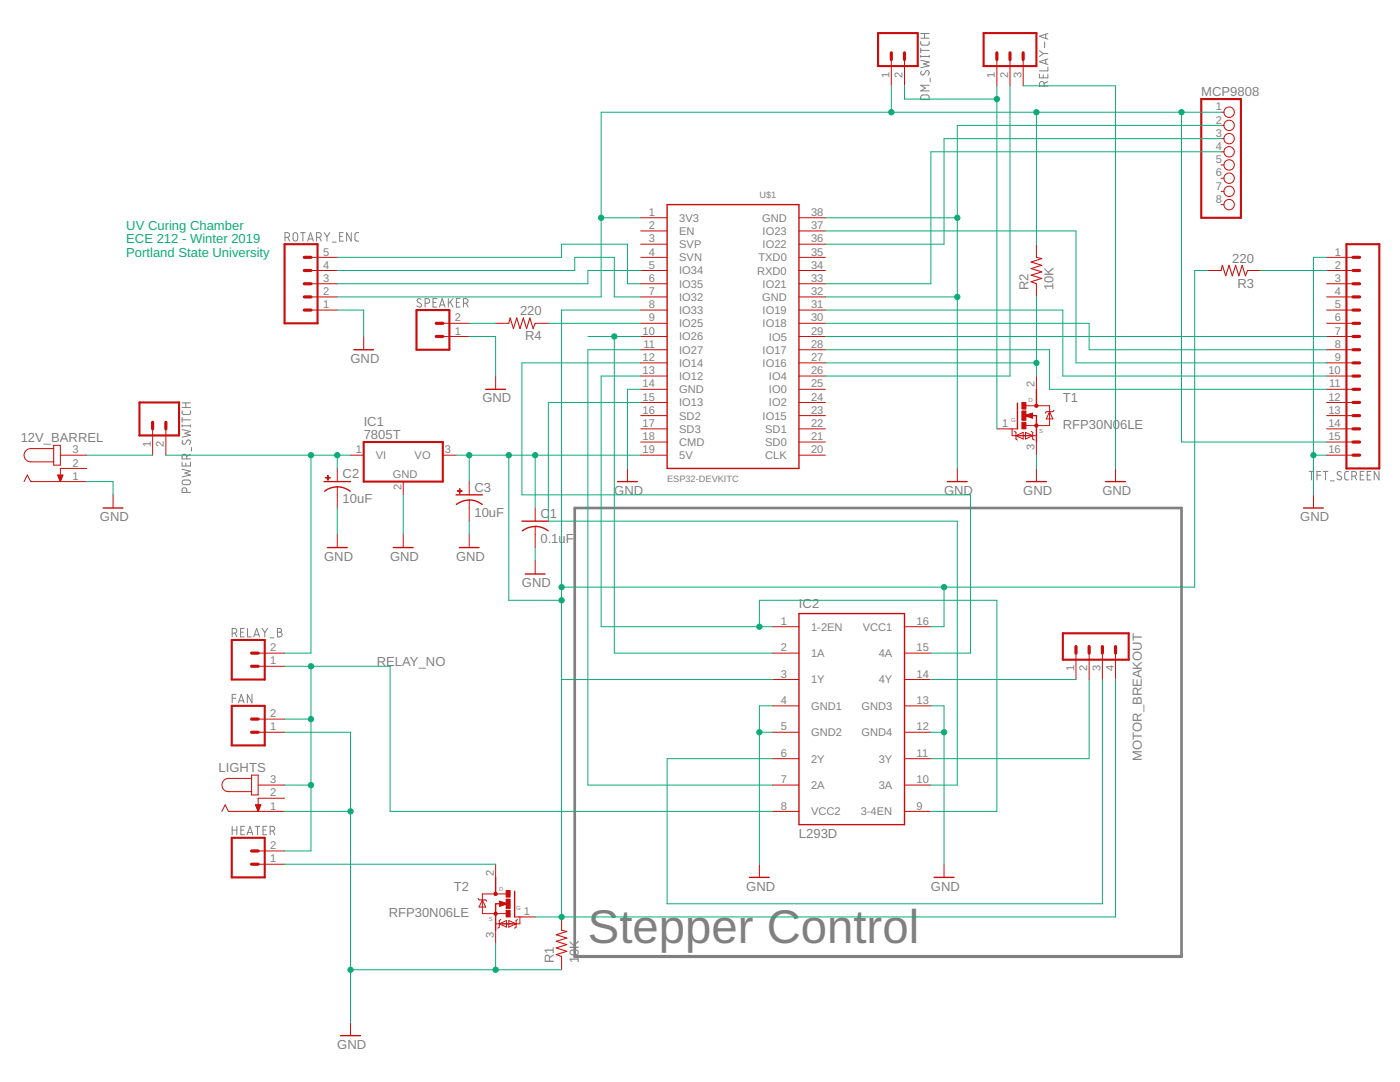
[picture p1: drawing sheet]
<svg xmlns="http://www.w3.org/2000/svg" width="279mm" height="216mm" viewBox="0 0 279 216" stroke-linecap="round" stroke-linejoin="round" font-family="sans-serif">
<path d="M114.7 190.9v-89.5h121.1v89.5" fill="none" stroke="#808080" stroke-width=".53"/>
<path d="M114.7 190.9h121.1" fill="none" stroke="#808080" stroke-width=".63"/>
<g fill="none" stroke="#808080" stroke-width=".2">
<path d="M183.7 8.3l.1 .5 .3 .2h1.1l.2-.3v-.4M183.7 9.6v.9M183.7 11.1v.3M183.7 12l1.7 .4-1.1 .4 1.1 .3-1.7 .4M183.7 11.3h1.7M183.7 10.1h1.7M183.7 7.6h1.7M183.7 6.7h1.7M183.9 19.1l1.2-.1 .3 .2v.7h-1.7zM183.9 14.2a.42 .42 0 0 0-.1 .6 .42 .42 0 0 0 .6 .1l.3-.6a.43 .43 0 0 1 .7-.1 .43 .43 0 0 1-.1 .7l-.1 .1M184.5 6.7v.9M185.4 11.1v.3"/>
<path d="M185.4 17h-1.7l1 .6-1 .5h1.7M185.6 15.6v.7M207.4 14.8v.7h1.7v-.7M207.4 10.1l.8 .6M208.2 15v.5M208.2 10.7l-.8 .6M208.2 10.7h.9M208.4 17.2v-.5a.48 .48 0 0 0-.5-.4 .48 .48 0 0 0-.5 .4v.5h1.7M208.5 8.4v1.1M208.7 6.8v.9M208.7 11.9v.8M209.1 16.3l-.7 .3"/>
<path d="M209.1 13.4v.7h-1.7M209.1 11.7l-1.7 .6 1.7 .6M209.1 6.7l-1.7 .5 1.7 .6M56.9 47.4h.4a.48 .48 0 0 0 .5-.5 .48 .48 0 0 0-.5-.5h-.4v1.7M57.4 47.4l.4 .7M58.6 46.6l.3-.2 .4 .2 .1 .3v.7a.47 .47 0 0 1-.5 .5 .47 .47 0 0 1-.4-.5zM60 46.4h.9M60.5 46.4v1.7M61.4 48.1l.6-1.7 .5 1.7M61.6 47.7h.8M63.2 47.4h.4a.48 .48 0 0 0 .5-.5 .48 .48 0 0 0-.5-.5h-.4v1.7M63.8 47.4l.3 .7"/>
<path d="M64.7 46.4l.6 .8M65.3 47.2v.9M65.8 46.4l-.5 .8M66.3 48.3h.8M67.8 47.2h.5M68.5 46.4h-.7v1.7h.7M70.1 46.4v1.7l-.9-1.7v1.7M71.6 46.4l-.5 .1-.3 .3 .1 1.1 .2 .2h.5M84 59.7l-.5-.1-.3 .4 .2 .3 .5 .3a.42 .42 0 0 1 .1 .6 .42 .42 0 0 1-.6 0l-.2-.2M87.2 59.6h-.8v1.7h.8M89.5 59.6v1.7M90.4 59.6l-.9 1"/>
<path d="M91.8 59.6h-.7v1.7h.7M84.8 60.5h.5a.47 .47 0 0 0 .5-.5 .47 .47 0 0 0-.5-.4h-.5v1.7M86.4 60.3h.6M87.7 61.3l.5-1.7 .6 1.7M87.8 60.9h.9M89.9 60.2l.5 1.1M91.1 60.3h.5M92.5 60.5h.5a.47 .47 0 0 0 .4-.5 .47 .47 0 0 0-.4-.4h-.5v1.7M93 60.5l.4 .8M36.3 82l.1 .5 .3 .2h1.1l.2-.2v-.5M36.3 83.3v.9M36.3 84.8v.4"/>
<path d="M36.3 92.2v.8h1.7v-.8M36.3 93.7l1.7 .3-1.1 .4 1.1 .4-1.7 .4M36.3 85.7l1.7 .4-1.1 .4 1.1 .3-1.7 .4M36.3 85h1.7M36.3 83.8h1.7M36.3 81.3h1.7M36.3 80.4h1.7M36.5 95.9l1-.1a.47 .47 0 0 1 .5 .4 .47 .47 0 0 1-.5 .5l-1-.1-.2-.4zM36.5 87.9l-.1 .5 .3 .3 .3-.1 .3-.6a.42 .42 0 0 1 .7-.1 .42 .42 0 0 1-.1 .7l-.1 .1M37.1 80.4v.9M37.1 92.4v.6M37.3 98.3v-.5a.47 .47 0 0 0-.5-.5 .47 .47 0 0 0-.5 .5v.5h1.7"/>
<path d="M37.3 91.6v-.5a.47 .47 0 0 0-.5-.5 .47 .47 0 0 0-.5 .5v.5h1.7M38 84.8v.4M38 90.6l-.7 .4M38.2 89.3v.7M261.3 94.1h.9M261.7 94.1v1.7M262.8 94.8h.8M263.6 94.1h-.8v1.7M264.1 94.1h.9M264.5 94.1v1.7M265.5 95.9h.8M267.7 94.2l-.5-.1-.3 .3 .1 .4 .6 .3a.42 .42 0 0 1 0 .6 .42 .42 0 0 1-.6 0l-.2-.2"/>
<path d="M269.1 94.1h-.5l-.2 .3 .1 1.3 .6 .1M269.8 95h.5a.48 .48 0 0 0 .4-.5 .48 .48 0 0 0-.4-.4h-.5v1.7M270.4 95l.3 .8M271.5 94.8h.5M272.2 94.1h-.7v1.7h.7M272.9 94.8h.5M273.6 94.1h-.7v1.7h.7M275.2 94.1v1.7l-.9-1.7v1.7M46.3 126.3h.5a.48 .48 0 0 0 .5-.4 .48 .48 0 0 0-.5-.5h-.5v1.7M46.3 139.3h.8M46.9 126.3l.4 .8M47.1 138.6h-.8v1.7"/>
<path d="M47.7 139.8h.9M48 126.2h.6M48.7 125.4h-.7v1.7h.7M49.4 125.4v1.7h.8M50.3 138.6v1.7l-.9-1.7v1.7M50.7 127.1l.5-1.7 .6 1.7M50.8 126.7h.8M52.3 125.4l.6 .8M52.9 126.2v.9M53.4 125.4l-.5 .8M53.9 127.3h.8M55.4 125.4h.4a.38 .38 0 0 1 .4 .4 .38 .38 0 0 1-.4 .4 .47 .47 0 0 1 .5 .4 .47 .47 0 0 1-.5 .5h-.4z"/>
<path d="M55.4 126.2h.4M47.6 140.3l.6-1.7 .5 1.7M46.3 164.9v1.7M46.3 165.6h1M47.3 164.9v1.7M48.1 165.6h.5M48.8 164.9h-.7v1.7h.7M49.3 166.6l.6-1.7 .5 1.7M49.5 166.1h.8M50.9 164.9h1M51.4 164.9v1.7M52.5 165.6h.6"/>
<path d="M53.2 164.9h-.7v1.7h.7M53.9 165.8h.5a.47 .47 0 0 0 .4-.4 .47 .47 0 0 0-.4-.5h-.5v1.7M54.5 165.8l.3 .8"/>
</g>
<g fill="none" stroke="#c90d0c" stroke-width=".2">
<path d="M177.9 11.9v5.2M180.5 11.9v5.2M198.9 11.9v5.2M201.6 11.9v5.2M204.2 11.9v5.2M243.7 22.4h.6M243.7 25h.6M243.7 27.7h.6M243.7 30.3h.6M243.7 32.9h.6M243.7 35.6h.6M243.7 38.2h.6"/>
<path d="M62.1 59.2h5.2M62.1 56.6h5.2M62.1 54h5.2M62.1 51.4h5.2M127.9 59.2h5.2M127.9 56.6h5.2M127.9 54h5.2M127.9 51.4h5.2M127.9 43.5h5.2M127.9 46.1h5.2M127.9 48.7h5.2M159.4 59.2h5.3"/>
<path d="M159.4 56.6h5.3M159.4 54h5.3M159.4 51.4h5.3M159.4 43.5h5.3M159.4 46.1h5.3M159.4 48.7h5.3M206.8 48.7v2.7M206.8 56.6v2.6M241.1 54h2.6M243.7 40.8h.6M249 54h2.6M264.8 59.2h5.2"/>
<path d="M264.8 56.6h5.2M264.8 54h5.2M264.8 51.4h5.2M62.1 61.9h5.2M72.6 67.1v2.7M88.4 64.5h5.2M88.4 67.1h5.2M98.9 75v2.7M98.9 64.5h2.6M106.8 64.5h2.6M127.9 61.9h5.2M127.9 64.5h5.2"/>
<path d="M127.9 67.1h5.2M127.9 69.8h5.2M127.9 72.4h5.2M127.9 75h5.2M127.9 77.7h5.2M159.4 61.9h5.3M159.4 64.5h5.3M159.4 67.1h5.3M159.4 69.8h5.3M159.4 72.4h5.3M159.4 75h5.3M159.4 77.7h5.3"/>
<path d="M206.8 75v2.7M264.8 61.9h5.2M264.8 64.5h5.2M264.8 67.1h5.2M264.8 69.8h5.2M264.8 72.4h5.2M264.8 75h5.2M264.8 77.7h5.2M4.8 96.1l.7-1.3 .6 1.3h11.2M10.7 89.5h-4.6a1.32 1.32 0 0 0-1.3 1.3 1.32 1.32 0 0 0 1.3 1.4h4.6M10.7 88.9h1.3v3.9h-1.3zM11.5 94.8h1.1l-.6 1.3z"/>
<path d="M11.5 94.9h1M11.6 95h.9M11.6 95.1h.8M11.7 95.2h.7M11.7 95.4h.6M11.8 95.5h.5M11.9 95.6h.3M11.9 95.7h.3M11.9 95.9h.2M12 96h.1M12 90.8h5.3M17.3 93.5h-5.3v2.6"/>
<path d="M22.6 98.7v2.7M30.5 85.6v5.2M33.1 85.6v5.2M67.3 93.5v2.6M67.3 97.2v4.2M70 90.8h2.6M80.5 96.1v2.6M88.4 90.8h2.6M93.6 96.1v2.6M93.6 99.8v4.2M125.2 93.5v2.6M127.9 90.8h5.2"/>
<path d="M127.9 85.6h5.2M127.9 80.3h5.2M127.9 82.9h5.2M127.9 88.2h5.2M159.4 90.8h5.3M159.4 85.6h5.3M159.4 80.3h5.3M159.4 82.9h5.3M159.4 88.2h5.3M191.1 93.5v2.6M198.9 85.6h4.2M202 85.6v1.3h4.8"/>
<path d="M202.5 86.1l.3 .2v1.3l.3 .2M202.8 86.9l1.4-.6v1.3zM204.5 82.9l1.6-.5v1.1zM204.7 86.3l1.4 .6-1.4 .7zM204.8 81h4.7v3.9h-4.8M205.8 86.1l.3 .2v1.3l.3 .2M205.9 82.7l-1.4 .2M206.8 80.8v.2M206.8 84.9v.1M206.8 88.2v2.6M206.8 93.5v2.6M209.5 82.1l.6 1.5h-1.3z"/>
<path d="M210.3 81.9l-.2 .2h-1.3l-.2 .3M222.6 93.5v2.6M262.1 98.7v2.7M264.8 90.8h5.2M264.8 85.6h5.2M264.8 80.3h5.2M264.8 82.9h5.2M264.8 88.2h5.2M67.3 106.6v2.7M80.5 106.6v2.7M93.6 106.6v2.7M106.8 101.4v2.6"/>
<path d="M106.8 105.1v4.2M106.8 111.9v2.6M51.5 132.9h5.3M51.5 130.3h5.3M154.2 130.3h5.2M154.2 125.1h5.2M154.2 135.6h5.2M180.5 130.3h5.3M180.5 125.1h5.3M180.5 135.6h5.3M214.7 130.3v5.3M217.4 130.3v5.3"/>
<path d="M220 130.3v5.3M222.6 130.3v5.3M50.2 155.3h-4.6a1.32 1.32 0 0 0-1.3 1.3 1.32 1.32 0 0 0 1.3 1.4h4.6M50.2 154.7h1.3v3.9h-1.3zM51.5 156.7h5.3M51.5 146.1h5.3M51.5 143.5h5.3M56.8 159.3h-5.3v2.6M154.2 156.7h5.2M154.2 146.1h5.2M154.2 140.8h5.2M154.2 151.4h5.2"/>
<path d="M180.5 156.7h5.3M180.5 146.1h5.3M180.5 140.8h5.3M180.5 151.4h5.3M44.3 161.9l.6-1.3 .7 1.3h11.2M51 160.6h1l-.5 1.3zM51.1 160.7h.9M51.1 160.9h.8M51.2 161h.7M51.2 161.1h.6M51.3 161.2h.5M51.3 161.4h.4"/>
<path d="M51.4 161.5h.3M51.4 161.6h.2M51.5 161.8h.1M51.5 172.4h5.3M51.5 169.8h5.3M95.4 179.3l.2 .3h1.3l.2 .2M96.3 179.6l.6 1.4h-1.3zM98.9 172.4v2.7M98.9 178.2v.2M99.7 179.8l1.6 .5-1.6 .6zM101 178.4h-4.7v3.9h4.7M151.6 172.4v2.7"/>
<path d="M154.2 161.9h5.2M180.5 161.9h5.3M188.4 172.4v2.7M98.9 182.3v.1M98.9 185.6v2.6M99.7 184.3l1.4-.6v1.3zM99.8 180.1l1.5 .2M99.9 183.5l-.2 .2v1.3l-.3 .2M101.5 183.7l1.5 .6-1.5 .7zM102.7 183h4.1M103.3 183.5l-.3 .2v1.3l-.3 .2M103.8 183v1.3h-4.9"/>
<path d="M112.1 183v2.6M112.1 190.9v2.6M70 204v2.7"/>
<circle cx="245.3" cy="35.6" r="1.04"/>
<circle cx="245.3" cy="22.4" r="1.04"/>
<circle cx="245.3" cy="38.2" r="1.04"/>
<circle cx="245.3" cy="25" r="1.04"/>
<circle cx="245.3" cy="32.9" r="1.04"/>
<circle cx="245.3" cy="27.7" r="1.04"/>
<circle cx="245.3" cy="30.3" r="1.04"/>
<circle cx="245.3" cy="40.8" r="1.04"/>
</g>
<g fill="none" stroke="#c90d0c" stroke-width=".28">
<path d="M133.1 40.8h26.3v52.7h-26.3zM70.6 69.8h3.9M96.9 77.7h4M206.8 77.7v3.1M64.7 96.1h5.3M64.8 98a4.1 4.1 0 0 1 5.1 0M91 98.7h5.3M123.3 96.1h3.9M189.1 96.1h3.9M203.1 80.4v5.2M204.5 82.9h2.3v1.9M204.9 96.1h3.9"/>
<path d="M206.8 85v3.2M220.7 96.1h3.9M20.6 101.4h3.9M65.3 109.3h4M78.5 109.3h3.9M91.1 100.6a4.2 4.2 0 0 1 5.1 0M91.7 109.3h3.9M104.2 104h5.2M104.8 114.5h4M106.8 105l1.1 .2 1.5 .7M106.8 105.1l-1.6 .3-1 .5M260.1 101.4h4"/>
<path d="M159.4 122.4h21.1v42.1h-21.1zM98.9 175.1v3.1M102.7 177.8v5.2M149.6 175.1h3.9M186.4 175.1h4M98.9 182.4v3.2M101.3 180.3h-2.4v1.9M68 206.7h3.9"/>
</g>
<path d="M175.2 6.6h8v6.6h-8zM196.3 6.6h10.5v6.6h-10.5zM239.7 19.8h7.9v23.7h-7.9zM56.8 48.7h6.6v15.8h-6.6zM268.7 48.7h6.6v44.8h-6.6zM83.1 61.9h6.6v7.9h-6.6zM27.8 80.3h7.9v6.6h-7.9zM72.6 88.2h15.8v7.9h-15.8zM46.2 127.7h6.6v7.9h-6.6zM212.1 126.4h13.2v5.2h-13.2zM46.2 140.8h6.6v7.9h-6.6zM46.2 167.2h6.6v7.9h-6.6z" fill="none" stroke="#c90d0c" stroke-width=".42"/>
<g fill="#c90d0c" stroke="#c90d0c" stroke-width=".2">
<path d="M65 95.3h.9v.1h-.9z"/>
<path d="M65.4 94.9h.1v.9h-.1z"/>
<path d="M91.3 97.9h.9v.1h-.9z"/>
<path d="M91.7 97.5h.1v.9h-.1z"/>
<path d="M101 181.7h.8v1.3h-.8z"/>
<path d="M101 177.7h.8v1.3h-.8z"/>
<path d="M101 179.4h.8v1.9h-.8z"/>
<path d="M203.9 84.3h.8v1.3h-.8z"/>
<path d="M203.9 80.3h.8v1.3h-.8z"/>
<path d="M203.9 82h.8v1.9h-.8z"/>
</g>
<path d="M205.7 82.7l-1 .2 1.2 .3v-.5l-1 .2M100.1 180.1l.9 .2-1.2 .3v-.5l1.1 .2" fill="none" stroke="#c90d0c" stroke-width=".32"/>
<g fill="#c90d0c" stroke="#c90d0c" stroke-width=".2">
<path d="M98.7 182.1l.2-.1 .2 .1 .2 .2-.2 .3h-.4z" fill-rule="evenodd"/>
<path d="M98.7 178.1l.2-.1 .2 .1 .2 .3-.2 .2-.2 .1-.2-.1z" fill-rule="evenodd"/>
<path d="M206.6 84.7l.2-.1 .3 .1 .1 .2-.1 .3-.3 .1-.2-.1z" fill-rule="evenodd"/>
<path d="M206.6 80.7l.2-.1 .3 .1 .1 .3-.1 .2h-.5z" fill-rule="evenodd"/>
</g>
<g fill="none" stroke="#c90d0c" stroke-width=".63">
<path d="M177.9 10.5v1.4M180.5 10.5v1.4M198.9 10.5v1.4M201.6 10.5v1.4M204.2 10.5v1.4M60.7 56.6h1.4M60.7 59.2h1.4M60.7 51.4h1.4M60.7 54h1.4M270 56.6h1.3M270 59.2h1.3M270 51.4h1.3"/>
<path d="M270 54h1.3M60.7 61.9h1.4M87.1 64.5h1.3M87.1 67.1h1.3M270 61.9h1.3M270 64.5h1.3M270 67.1h1.3M270 69.8h1.3M270 72.4h1.3M270 75h1.3M270 77.7h1.3M30.5 84.3v1.3"/>
<path d="M33.1 84.3v1.3M270 80.3h1.3M270 82.9h1.3M270 85.6h1.3M270 88.2h1.3M270 90.8h1.3M50.2 130.3h1.3M50.2 132.9h1.3M214.7 129v1.3M217.4 129v1.3M220 129v1.3M222.6 129v1.3"/>
<path d="M50.2 143.5h1.3M50.2 146.1h1.3M50.2 169.8h1.3M50.2 172.4h1.3"/>
</g>
<path d="M206.8 51.4l1.1 .2-2.1 .7 2.1 .6-2.1 .7 2.1 .7-2.1 .6 2.1 .7-2.1 .6 1 .4M243.7 54l.2-1.1 .7 2.1 .7-2.1 .6 2.1 .7-2.1 .6 2.1 .7-2.1 .7 2.1 .4-1M101.5 64.5l.3-1 .7 2.1 .6-2.1 .7 2.1 .6-2.1 .7 2.1 .6-2.1 .7 2.1 .4-1.1M112.1 185.6l1 .3-2.1 .6 2.1 .7-2.1 .6 2.1 .7-2.1 .6 2.1 .7-2.1 .7 1.1 .4" fill="none" stroke="#c90d0c" stroke-width=".21"/>
<g fill="none" stroke="#0dab76" stroke-width=".2">
<path d="M177.9 17.1v5.3M180.5 17.1v2.7h18.4M198.9 17.1v68.5M201.6 17.1v57.9h-36.9M204.2 17.1h18.4v76.4M206.8 22.4v26.3M235.8 22.4v65.8h29M243.7 25h-52.6v68.5M243.7 22.4h-123.7v36.8h-52.7M243.7 27.7h-55.3v21h-23.7M243.7 30.3h-57.9v26.3h-21.1M67.3 54h47.4v-2.6h7.9v7.8h5.3"/>
<path d="M67.3 51.4h44.8v-2.7h13.1v7.9h2.7M120 43.5h7.9M127.9 54h-10.6v2.6h-50M164.7 43.5h26.4M164.7 59.2h26.4M164.7 46.1h50v26.3h50.1M206.8 59.2v15.8M241.1 54h-2.7v63.2h-126.3M251.6 54h13.2M264.8 51.4h-2.7v47.3M67.3 61.9h5.3v5.2M93.6 67.1h5.3v7.9"/>
<path d="M93.6 64.5h5.3M109.4 64.5h18.5M117.3 67.1h10.6M122.6 67.1v63.2h31.6M127.9 61.9h-15.8v121.1M127.9 77.7h-2.7v15.8M127.9 72.4h-23.7v26.3h89.5v31.6h-7.9M127.9 75h-7.9v50.1h34.2M127.9 69.8h-10.6v86.9h36.9M164.7 61.9h47.4v13.1h52.7M164.7 69.8h44.8v7.9h55.3M164.7 67.1h100.1"/>
<path d="M164.7 72.4h42.1M164.7 64.5h52.7v5.3h47.4M17.3 96.1h5.3v2.6M17.3 90.8h13.2M33.1 90.8h36.9M62.1 90.8v39.5h-5.3M67.3 90.8v2.7M80.5 98.7v7.9M91 90.8h36.9M93.6 90.8v5.3M101.5 90.8v29h10.6M106.8 90.8v10.6"/>
<path d="M127.9 80.3h-18.5v23.7h81.7v52.7h-5.3M206.8 90.8v2.7M262.1 90.8h2.7M67.3 101.4v5.2M93.6 104v2.6M106.8 109.3v2.6M188.4 117.2v7.9h-2.6M56.8 132.9h21.1v29h76.3M62.1 132.9v36.9h-5.3M112.1 135.6h42.1M151.6 125.1v-5.3h47.3v42.1h-13.1M185.8 135.6h28.9"/>
<path d="M217.4 135.6v15.8h-31.6M220 135.6v44.7h-86.9v-28.9h21.1M222.6 135.6v47.4h-115.8M56.8 146.1h13.2v57.9M56.8 143.5h5.3M56.8 156.7h5.3M151.6 146.1h2.6M154.2 140.8h-2.6v31.6M185.8 146.1h2.6M185.8 140.8h2.6v31.6M56.8 161.9h13.2M56.8 172.4h42.1"/>
<path d="M70 193.5h42.1M98.9 188.2v5.3"/>
</g>
<g fill="#0dab76" stroke="#0dab76" stroke-width=".2">
<circle cx="70" cy="161.9" r=".53"/>
<circle cx="98.9" cy="193.5" r=".53"/>
<circle cx="70" cy="193.5" r=".53"/>
<circle cx="191.1" cy="59.2" r=".53"/>
<circle cx="191.1" cy="43.5" r=".53"/>
<circle cx="151.6" cy="146.1" r=".53"/>
<circle cx="188.4" cy="146.1" r=".53"/>
<circle cx="262.1" cy="90.8" r=".53"/>
<circle cx="67.3" cy="90.8" r=".53"/>
<circle cx="62.1" cy="90.8" r=".53"/>
<circle cx="177.9" cy="22.4" r=".53"/>
<circle cx="206.8" cy="22.4" r=".53"/>
<circle cx="120" cy="43.5" r=".53"/>
<circle cx="235.8" cy="22.4" r=".53"/>
<circle cx="198.9" cy="19.8" r=".53"/>
<circle cx="206.8" cy="72.4" r=".53"/>
<circle cx="62.1" cy="156.7" r=".53"/>
<circle cx="62.1" cy="143.5" r=".53"/>
<circle cx="62.1" cy="132.9" r=".53"/>
<circle cx="122.6" cy="67.1" r=".53"/>
<circle cx="151.6" cy="125.1" r=".53"/>
<circle cx="106.8" cy="90.8" r=".53"/>
<circle cx="93.6" cy="90.8" r=".53"/>
<circle cx="112.1" cy="183" r=".53"/>
<circle cx="101.5" cy="90.8" r=".53"/>
<circle cx="112.1" cy="119.8" r=".53"/>
<circle cx="188.4" cy="117.2" r=".53"/>
<circle cx="112.1" cy="117.2" r=".53"/>
</g>
<text font-size="9.4" fill="#808080" x="117.3" y="188.2">Stepper Control</text>
<g font-size="2.6" fill="#808080">
<text x="239.7" y="19.1">MCP9808</text>
<text x="245.9" y="52.4">220</text>
<text x="205.3" y="57.9" transform="rotate(-90 205.3 57.9)">R2</text>
<text x="210.3" y="57.9" transform="rotate(-90 210.3 57.9)">10K</text>
<text x="247" y="57.4">R3</text>
<text x="103.8" y="62.9">220</text>
<text x="104.8" y="67.9">R4</text>
<text x="69.9" y="72.4">GND</text>
<text x="96.3" y="80.3">GND</text>
<text x="212.1" y="80.3">T1</text>
<text x="4.1" y="88.2">12V_BARREL</text>
<text x="72.6" y="87.5">7805T</text>
<text x="72.6" y="84.9">IC1</text>
<text x="212.1" y="85.6">RFP30N06LE</text>
<text x="68.4" y="95.4">C2</text>
<text x="68.4" y="100.4">10uF</text>
<text x="94.7" y="98.1">C3</text>
<text x="122.6" y="98.7">GND</text>
<text x="188.4" y="98.7">GND</text>
<text x="204.2" y="98.7">GND</text>
<text x="220" y="98.7">GND</text>
<text x="19.9" y="104">GND</text>
<text x="94.7" y="103.1">10uF</text>
<text x="107.9" y="103.3">C</text>
<text x="109.7" y="103.3">1</text>
<text x="259.5" y="104">GND</text>
<text x="64.7" y="111.9">GND</text>
<text x="77.8" y="111.9">GND</text>
<text x="91" y="111.9">GND</text>
<text x="107.9" y="108.3">0.1uF</text>
<text x="104.2" y="117.2">GND</text>
<text x="159.5" y="121.4">IC2</text>
<text x="75.2" y="133">RELAY_NO</text>
<text x="43.6" y="154">LIGHTS</text>
<text x="227.9" y="151.8" transform="rotate(-90 227.9 151.8)">MOTOR_BREAKOUT</text>
<text x="159.5" y="167.2">L293D</text>
<text x="90.6" y="177.7">T2</text>
<text x="148.9" y="177.7">GND</text>
<text x="185.8" y="177.7">GND</text>
<text x="77.6" y="183">RFP30N06LE</text>
<text x="115.5" y="190.7" transform="rotate(-90 115.5 190.7)">0K</text>
<text x="110.5" y="192.2" transform="rotate(-90 110.5 192.2)">R1</text>
<text x="115.5" y="192.2" transform="rotate(-90 115.5 192.2)">1</text>
<text x="67.3" y="209.3">GND</text>
</g>
<g font-size="2.6" fill="#0dab76">
<text x="25.2" y="45.8">UV Curing Chamber</text>
<text x="25.2" y="48.6">ECE 212 - Winter 2019</text>
<text x="25.2" y="51.4">Portland State University</text>
</g>
<g font-size="2.2" fill="#808080">
<text x="177.5" y="15.5" transform="rotate(-90 177.5 15.5)">1</text>
<text x="180.1" y="15.5" transform="rotate(-90 180.1 15.5)">2</text>
<text x="198.6" y="15.5" transform="rotate(-90 198.6 15.5)">1</text>
<text x="201.2" y="15.5" transform="rotate(-90 201.2 15.5)">2</text>
<text x="203.8" y="15.5" transform="rotate(-90 203.8 15.5)">3</text>
<text x="242.7" y="22">1</text>
<text x="242.7" y="24.7">2</text>
<text x="242.7" y="27.3">3</text>
<text x="242.7" y="29.9">4</text>
<text x="242.7" y="32.6">5</text>
<text x="242.7" y="35.2">6</text>
<text x="242.7" y="37.8">7</text>
<text x="242.7" y="40.5">8</text>
<text x="129.5" y="43.1">1</text>
<text x="129.5" y="45.7">2</text>
<text x="135.6" y="44.2">3V3</text>
<text x="135.6" y="46.9">EN</text>
<text x="152.1" y="44.3">GND</text>
<text x="152.2" y="46.9">IO23</text>
<text x="161.9" y="45.7">37</text>
<text x="161.9" y="43.1">38</text>
<text x="64.5" y="53.6">4</text>
<text x="64.5" y="51">5</text>
<text x="129.5" y="48.3">3</text>
<text x="129.5" y="51">4</text>
<text x="129.5" y="53.6">5</text>
<text x="135.6" y="49.5">SVP</text>
<text x="135.6" y="52.1">SVN</text>
<text x="151.4" y="52.1">TXD0</text>
<text x="152.2" y="49.5">IO22</text>
<text x="161.9" y="53.6">34</text>
<text x="161.9" y="51">35</text>
<text x="161.9" y="48.3">36</text>
<text x="266.4" y="51">1</text>
<text x="266.4" y="53.6">2</text>
<text x="64.5" y="58.9">2</text>
<text x="64.5" y="56.2">3</text>
<text x="129.5" y="56.2">6</text>
<text x="129.5" y="58.9">7</text>
<text x="135.6" y="54.8">IO34</text>
<text x="135.6" y="57.4">IO35</text>
<text x="151.1" y="54.8">RXD0</text>
<text x="152.2" y="57.4">IO21</text>
<text x="161.9" y="58.9">32</text>
<text x="161.9" y="56.2">33</text>
<text x="266.4" y="56.2">3</text>
<text x="266.4" y="58.9">4</text>
<text x="64.5" y="61.5">1</text>
<text x="90.8" y="64.1">2</text>
<text x="129.5" y="61.5">8</text>
<text x="129.5" y="64.1">9</text>
<text x="135.6" y="60">IO32</text>
<text x="135.6" y="62.7">IO33</text>
<text x="135.6" y="65.3">IO25</text>
<text x="152.1" y="60">GND</text>
<text x="152.2" y="65.3">IO18</text>
<text x="152.2" y="62.7">IO19</text>
<text x="161.9" y="64.1">30</text>
<text x="161.9" y="61.5">31</text>
<text x="266.4" y="61.5">5</text>
<text x="266.4" y="64.1">6</text>
<text x="90.8" y="66.8">1</text>
<text x="128.2" y="66.8">10</text>
<text x="128.4" y="69.4">11</text>
<text x="135.6" y="67.9">IO26</text>
<text x="135.6" y="70.6">IO27</text>
<text x="152.2" y="70.6">IO17</text>
<text x="153.5" y="67.9">IO5</text>
<text x="161.9" y="69.4">28</text>
<text x="161.9" y="66.8">29</text>
<text x="266.4" y="66.8">7</text>
<text x="266.4" y="69.4">8</text>
<text x="128.2" y="72">12</text>
<text x="128.2" y="74.7">13</text>
<text x="128.2" y="77.3">14</text>
<text x="135.6" y="73.2">IO14</text>
<text x="135.6" y="75.8">IO12</text>
<text x="152.2" y="73.2">IO16</text>
<text x="153.5" y="75.8">IO4</text>
<text x="161.9" y="77.3">25</text>
<text x="161.9" y="74.7">26</text>
<text x="161.9" y="72">27</text>
<text x="206.5" y="77.3" transform="rotate(-90 206.5 77.3)">2</text>
<text x="265.1" y="74.7">10</text>
<text x="265.3" y="77.3">11</text>
<text x="266.4" y="72">9</text>
<text x="128.2" y="79.9">15</text>
<text x="128.2" y="82.6">16</text>
<text x="135.6" y="78.5">GND</text>
<text x="135.6" y="81.1">IO13</text>
<text x="135.6" y="83.7">SD2</text>
<text x="152.2" y="83.7">IO15</text>
<text x="153.5" y="81.1">IO2</text>
<text x="153.5" y="78.5">IO0</text>
<text x="161.9" y="82.6">23</text>
<text x="161.9" y="79.9">24</text>
<text x="265.1" y="79.9">12</text>
<text x="265.1" y="82.6">13</text>
<text x="30.1" y="89.2" transform="rotate(-90 30.1 89.2)">1</text>
<text x="32.7" y="89.2" transform="rotate(-90 32.7 89.2)">2</text>
<text x="128.2" y="85.2">17</text>
<text x="128.2" y="87.8">18</text>
<text x="135.6" y="86.4">SD3</text>
<text x="135.6" y="89">CMD</text>
<text x="152.7" y="89">SD0</text>
<text x="152.7" y="86.4">SD1</text>
<text x="161.9" y="87.8">21</text>
<text x="161.9" y="85.2">22</text>
<text x="200" y="85.2">1</text>
<text x="206.5" y="89.8" transform="rotate(-90 206.5 89.8)">3</text>
<text x="265.1" y="85.2">14</text>
<text x="265.1" y="87.8">15</text>
<text x="14.5" y="90.5">3</text>
<text x="14.5" y="93.1">2</text>
<text x="14.5" y="95.7">1</text>
<text x="71" y="90.5">1</text>
<text x="75" y="91.6">VI</text>
<text x="78.4" y="95.3">GND</text>
<text x="82.7" y="91.6">VO</text>
<text x="88.7" y="90.5">3</text>
<text x="128.2" y="90.5">19</text>
<text x="135.6" y="91.6">5V</text>
<text x="152.7" y="91.6">CLK</text>
<text x="161.9" y="90.5">20</text>
<text x="265.1" y="90.5">16</text>
<text x="80.1" y="97.7" transform="rotate(-90 80.1 97.7)">2</text>
<text x="155.8" y="124.7">1</text>
<text x="161.9" y="125.8">1-2EN</text>
<text x="172.2" y="125.9">VCC1</text>
<text x="182.9" y="124.7">16</text>
<text x="53.9" y="130">2</text>
<text x="155.8" y="130">2</text>
<text x="161.9" y="131.1">1A</text>
<text x="175.4" y="131.1">4A</text>
<text x="182.9" y="130">15</text>
<text x="53.9" y="132.6">1</text>
<text x="155.8" y="135.2">3</text>
<text x="161.9" y="136.4">1Y</text>
<text x="175.4" y="136.4">4Y</text>
<text x="182.9" y="135.2">14</text>
<text x="214.4" y="134" transform="rotate(-90 214.4 134)">1</text>
<text x="217" y="134" transform="rotate(-90 217 134)">2</text>
<text x="219.6" y="134" transform="rotate(-90 219.6 134)">3</text>
<text x="222.3" y="134" transform="rotate(-90 222.3 134)">4</text>
<text x="53.9" y="143.1">2</text>
<text x="155.8" y="140.5">4</text>
<text x="161.9" y="141.6">GND1</text>
<text x="171.9" y="141.6">GND3</text>
<text x="182.9" y="140.5">13</text>
<text x="53.9" y="145.7">1</text>
<text x="155.8" y="145.7">5</text>
<text x="161.9" y="146.9">GND2</text>
<text x="171.9" y="146.9">GND4</text>
<text x="182.9" y="145.7">12</text>
<text x="155.8" y="151">6</text>
<text x="161.9" y="152.2">2Y</text>
<text x="175.4" y="152.2">3Y</text>
<text x="182.9" y="151">11</text>
<text x="53.9" y="156.3">3</text>
<text x="53.9" y="158.9">2</text>
<text x="53.9" y="161.5">1</text>
<text x="155.8" y="156.3">7</text>
<text x="155.8" y="161.5">8</text>
<text x="161.9" y="157.4">2A</text>
<text x="175.4" y="157.4">3A</text>
<text x="182.9" y="156.3">10</text>
<text x="182.9" y="161.5">9</text>
<text x="161.9" y="162.7">VCC2</text>
<text x="171.8" y="162.7">3-4EN</text>
<text x="53.9" y="172.1">1</text>
<text x="53.9" y="169.4">2</text>
<text x="98.5" y="174.7" transform="rotate(-90 98.5 174.7)">2</text>
<text x="104.5" y="182.6">1</text>
<text x="98.5" y="187.2" transform="rotate(-90 98.5 187.2)">3</text>
</g>
<g font-size="1.8" fill="#808080">
<text x="151.6" y="39.5">U$1</text>
<text x="133.1" y="96.1">ESP32-DEVKITC</text>
</g>
<g font-size="1.2" fill="#808080">
<text x="205.3" y="80.3">D</text>
<text x="201.8" y="84.3">G</text>
<text x="207.4" y="86.3">S</text>
<text x="99.6" y="177.7">D</text>
<text x="97.6" y="183.7">S</text>
<text x="103" y="181.7">G</text>
</g>
</svg>
